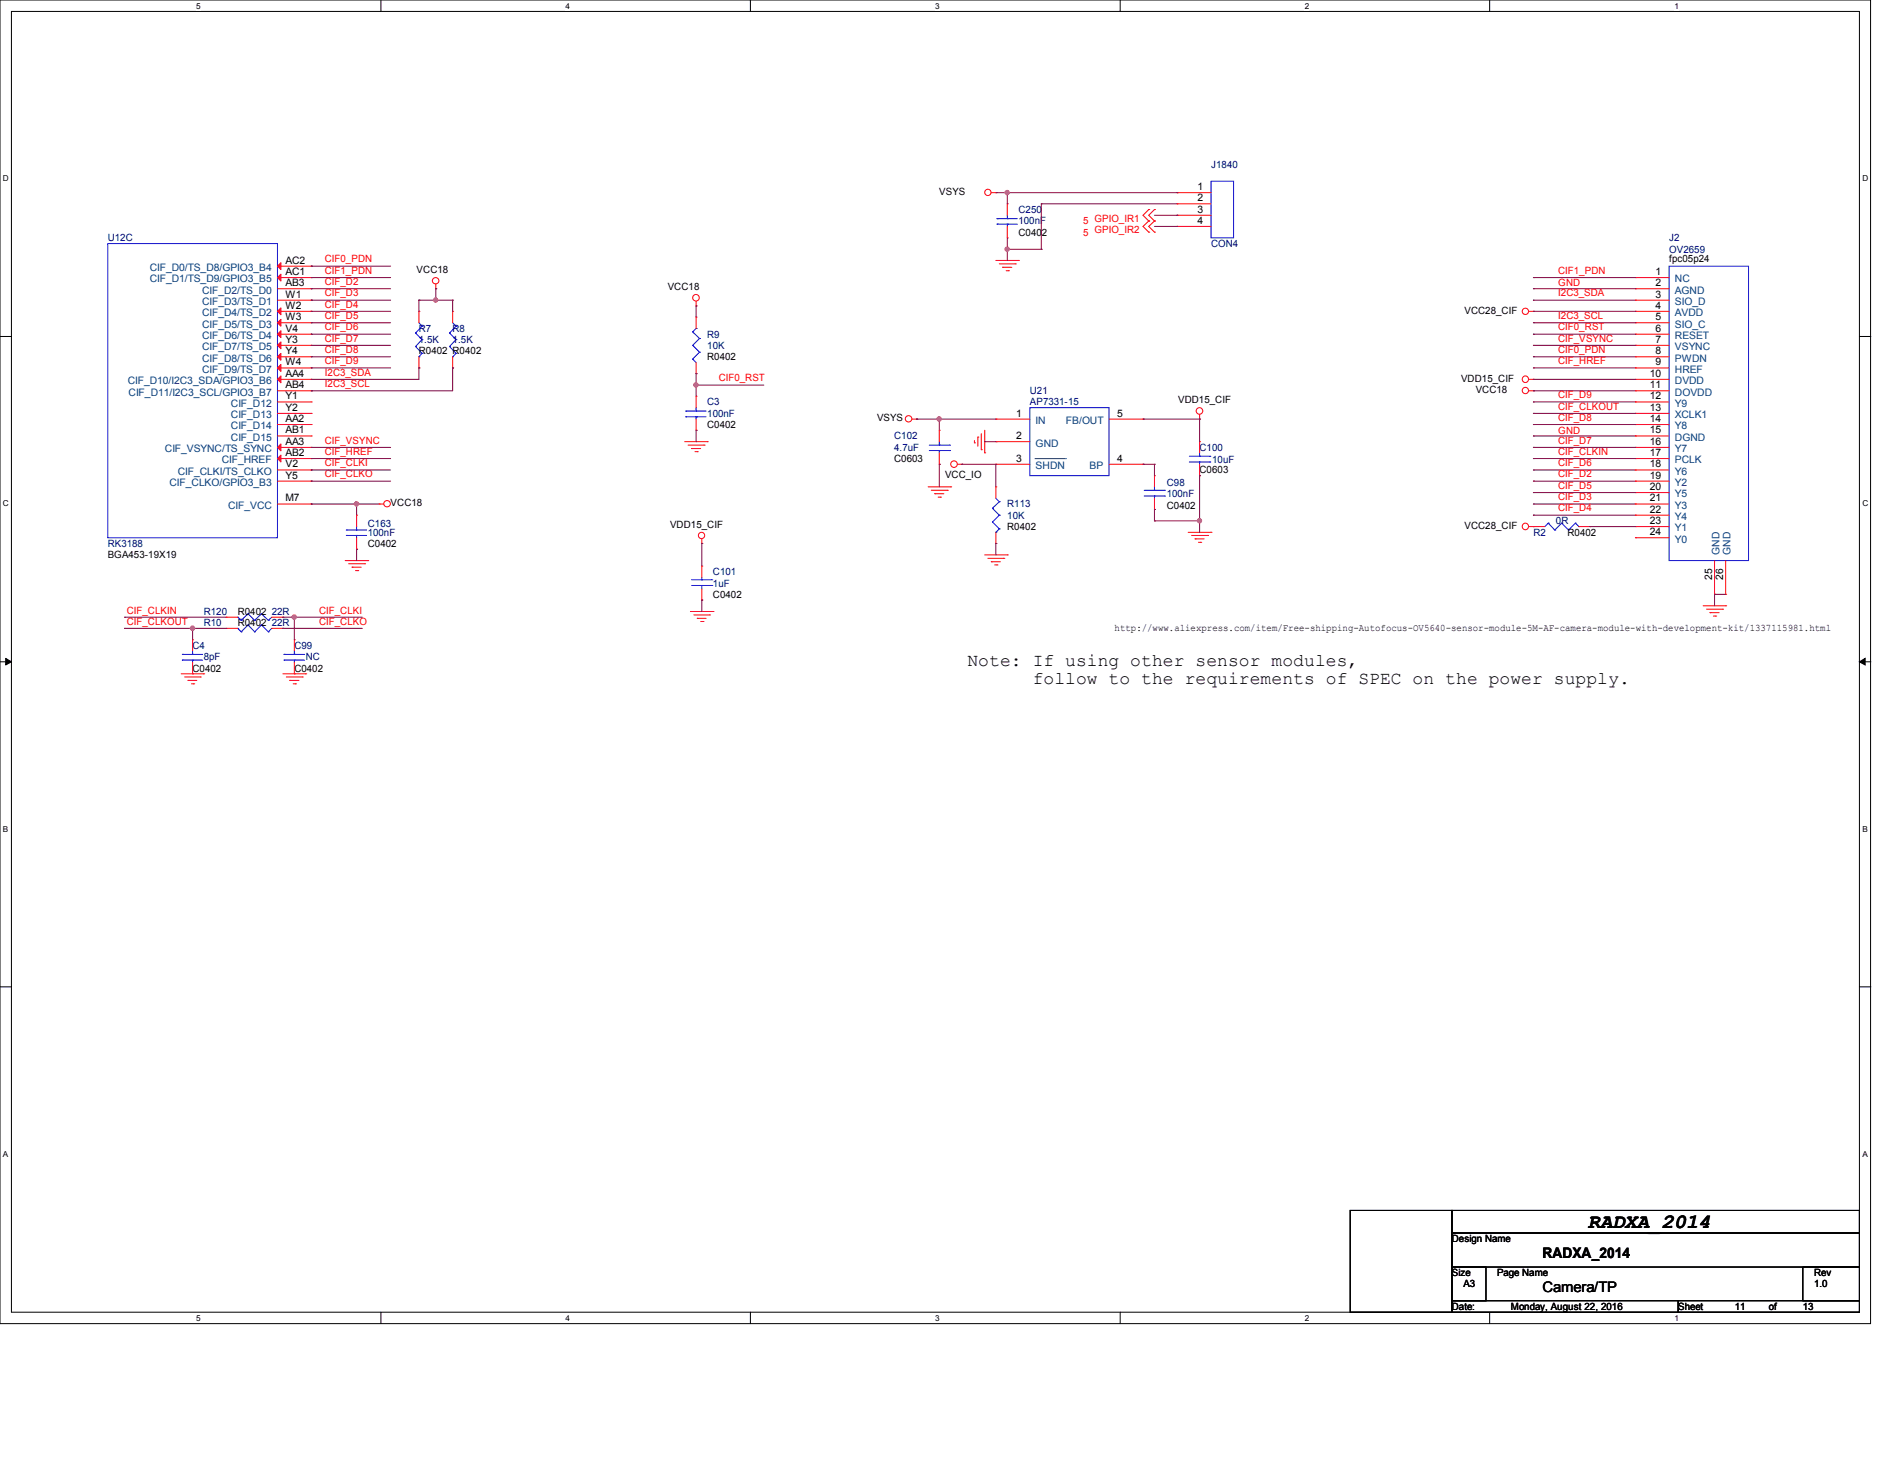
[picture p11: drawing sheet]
<svg xmlns="http://www.w3.org/2000/svg" width="279mm" height="216mm" viewBox="0 0 279 216" stroke-linecap="round" stroke-linejoin="round" font-family="sans-serif">
<path d="M0 0h277.1v196h-277.1zM1.7 1.7h273.8v192.6h-273.8z" fill="none" stroke="#000" stroke-width=".15"/>
<g fill="#fff">
<path d="M29 .2h.7v1.3h-.7z"/>
<path d="M29 194.5h.7v1.3h-.7z"/>
</g>
<path d="M56.4 0v1.7M56.4 194.3v1.7" fill="none" stroke="#000" stroke-width=".15"/>
<g fill="#fff">
<path d="M83.8 .2h.6v1.3h-.6z"/>
<path d="M83.8 194.5h.6v1.3h-.6z"/>
</g>
<path d="M111.2 0v1.7M111.2 194.3v1.7" fill="none" stroke="#000" stroke-width=".15"/>
<g fill="#fff">
<path d="M138.5 .2h.6v1.3h-.6z"/>
<path d="M138.5 194.5h.6v1.3h-.6z"/>
</g>
<path d="M165.9 0v1.7M165.9 194.3v1.7" fill="none" stroke="#000" stroke-width=".15"/>
<g fill="#fff">
<path d="M193.3 .2h.6v1.3h-.6z"/>
<path d="M193.3 194.5h.6v1.3h-.6z"/>
</g>
<path d="M220.7 0v1.7M220.7 194.3v1.7" fill="none" stroke="#000" stroke-width=".15"/>
<g fill="#fff">
<path d="M248 .2h.7v1.3h-.7z"/>
<path d="M248 194.5h.7v1.3h-.7z"/>
<path d="M.4 25.7h.8v1.4h-.8z"/>
<path d="M275.9 25.7h.8v1.4h-.8z"/>
<path d="M.4 73.9h.8v1.3h-.8z"/>
<path d="M275.9 73.9h.8v1.3h-.8z"/>
</g>
<path d="M0 49.8h1.7M275.5 49.8h1.7" fill="none" stroke="#000" stroke-width=".15"/>
<g fill="#fff">
<path d="M.4 122h.8v1.4h-.8z"/>
<path d="M275.9 122h.7v1.4h-.7z"/>
</g>
<path d="M0 98h1.7M275.5 98h1.7" fill="none" stroke="#000" stroke-width=".15"/>
<path d="M.8 97.5l.9 .5-.9 .5zM275.5 98l.8-.5v1z" fill="#000" stroke="#000" stroke-width=".15"/>
<g fill="#fff">
<path d="M.4 170.2h.8v1.3h-.8z"/>
<path d="M275.9 170.2h.7v1.3h-.7z"/>
</g>
<path d="M0 146.1h1.7M275.5 146.1h1.7M200 179.2h15.1v15.1h-15.1zM215.1 179.2h60.4v3.4h-60.4zM215.1 182.6h60.4v5h-60.4zM215.1 187.6h5v5h-5zM215.1 192.6h33.5v1.7h-33.5zM248.6 192.6h26.9v1.7h-26.9zM267.1 187.6h8.4v5h-8.4z" fill="none" stroke="#000" stroke-width=".15"/>
<g fill="none" stroke="#f00" stroke-width=".15">
<path d="M41.1 39.4h5M46.1 39.4h.1M146.9 28.5h.6M147.5 28.5h.1M147.5 38.6h3.4M148 39.1h2.4M148.5 39.6h.1M148.5 39.6h1.4M149.2 35.2h.1M149.2 30.2h.1M149.2 30.2v1.7M149.2 33.5v1.7"/>
<path d="M150.4 39.1h.1M150.9 38.6h.1M170.2 31h.1M170.2 32.7h.1M170.2 34.4h.1M170.2 31l-.9 .9 .9 .8M170.2 32.7l-.9 .8 .9 .9M171 31h.1M171 32.7h.1M171 34.4h.1M171 31l-.8 .9 .8 .8M171 32.7l-.8 .8 .8 .9"/>
<path d="M174.4 28.5h.1M174.4 30.2h.1M174.4 31.9h.1M174.4 33.5h.1M174.4 28.5h5M174.4 30.2h5M174.4 31.9h5M174.4 33.5h5M41.1 57.9h5M41.1 46.1h5M41.1 56.2h5M41.1 41.1h5"/>
<path d="M41.1 42.8h5M41.1 44.4h5M41.1 47.8h5M41.1 49.5h5M41.1 51.1h5M41.1 52.8h5M41.1 54.5h5M41.1 59.5h5M46.1 44.4h.1M46.1 46.1h.1M46.1 47.8h.1M46.1 49.5h.1"/>
<path d="M46.1 51.1h.1M46.1 52.8h.1M46.1 54.5h.1M46.1 42.8h.1M46.1 41.1h.1M46.1 56.2h.1M46.1 57.9h.1M46.1 59.5h.1M62.1 46.1h.1M62.1 54.5h.1M62.1 46.1v1.7M62.1 52.8v1.7"/>
<path d="M64.6 42.8h.1M64.6 42.1v.7M67.1 46.1h.1M67.1 54.5h.1M67.1 46.1v1.7M67.1 52.8v1.7M103.1 45.3h.1M103.1 55.3h.1M103.1 46.9h.1M103.1 58.7h.1M103.1 44.6v.7M103.1 46.9v1.7"/>
<path d="M103.1 53.7v1.6M103.1 58.7v1.7M149.1 40.1h.3M149.4 40.1h.1M226.5 57.9h.7M226.5 46.1h.7M226.5 56.2h.7M227.2 57.9h.1M227.2 46.1h.1M227.2 56.2h.1M242.3 41.1h.1M242.3 42.8h.1"/>
<path d="M242.3 44.4h.1M242.3 46.1h.1M242.3 47.8h.1M242.3 49.5h.1M242.3 51.1h.1M242.3 52.8h.1M242.3 54.5h.1M242.3 56.2h.1M242.3 57.9h.1M242.3 59.5h.1M242.3 57.9h5M242.3 46.1h5"/>
<path d="M242.3 56.2h5M242.3 41.1h5M242.3 42.8h5M242.3 44.4h5M242.3 47.8h5M242.3 49.5h5M242.3 51.1h5M242.3 52.8h5M242.3 54.5h5M242.3 59.5h5M41.1 74.6h5M41.1 61.2h5"/>
<path d="M41.1 62.9h5M41.1 64.6h5M41.1 66.3h5M41.1 67.9h5M41.1 69.6h5M41.1 71.2h5M46.1 69.6h.1M46.1 66.3h.1M46.1 67.9h.1M46.1 71.2h.1M46.1 74.6h.1M46.1 61.2h.1"/>
<path d="M46.1 62.9h.1M46.1 64.6h.1M52.8 76.3h.1M52.8 76.3v1.7M52.8 79.6v1.7M56.2 74.6h.1M56.2 74.6h.7M101.4 65.4h3.4M101.9 65.9h2.4M102.4 66.4h.1M102.4 66.4h1.4M103 66.9h.3"/>
<path d="M103.1 63.7h.1M103.1 62.1v1.6M103.3 66.9h.1M104 79.8v.7M104.3 65.9h.1M104.8 65.4h.1M135.1 62.1h.7M135.8 62.1h.1M137.5 72.1h3.3M138 72.6h2.3M138.5 73.1h.1M138.5 73.1h1.3"/>
<path d="M139 73.6h.3M139.1 68.7h.1M139.1 63.7h.1M139.1 63.7v1.7M139.1 67.1v1.6M139.3 73.6h.1M140.3 72.6h.1M140.8 72.1h.1M141.9 68.7h.6M142.5 68.7h.1M144.4 65.6h.1M144.4 65.2v.4"/>
<path d="M144.9 64.7h.1M144.9 64.7v1.4M145.4 66.6h.1M145.4 64.2v2.4M145.9 67.1h.1M145.9 63.7v3.4M147.5 62.1h.1M147.5 65.4h.1M147.5 68.7h.1M147.5 72.1h.1M147.5 65.4h5.1M147.5 62.1h5.1"/>
<path d="M147.5 68.7h5.1M147.5 72.1v1.7M147.5 78.8v1.7M164.3 62.1h5M164.3 68.7h5M169.3 68.7h.1M169.3 62.1h.1M171 75.4h.1M171 70.4h.1M171 70.4v1.7M171 73.8v1.6M176 78.8h3.4"/>
<path d="M176.5 79.3h2.4M177 79.8h.1M177 79.8h1.4M177.7 62.1h.1M177.7 70.4h.1M177.7 65.4h.1M177.7 61.4v.7M177.7 65.4v1.7M177.7 68.7v1.7M178.9 79.3h.1M179.4 78.8h.1M226.5 78h2.4"/>
<path d="M227.2 78h.1M233.9 78h1.6M235.5 78h.1M242.3 61.2h.1M242.3 62.9h.1M242.3 64.6h.1M242.3 66.3h.1M242.3 67.9h.1M242.3 69.6h.1M242.3 71.2h.1M242.3 72.9h.1M242.3 74.6h.1"/>
<path d="M242.3 76.3h.1M242.3 78h.1M242.3 79.6h.1M242.3 74.6h5M242.3 78h5M242.3 61.2h5M242.3 62.9h5M242.3 64.6h5M242.3 66.3h5M242.3 67.9h5M242.3 69.6h5M242.3 71.2h5"/>
<path d="M242.3 72.9h5M242.3 76.3h5M242.3 79.6h5M26.8 99.8h3.4M28.5 99.8h.1M28.5 94.7h.1M28.5 94.7v1.7M28.5 98.1v1.7M30.2 99.8h.1M33.5 93h.1M33.5 91.4h.1M33.5 93h1.7"/>
<path d="M33.5 91.4h1.7M40.3 93h1.6M40.3 91.4h1.6M41.9 93h.1M41.9 91.4h.1M41.9 99.8h3.4M43.6 99.8h.1M43.6 94.7h.1M43.6 94.7v1.7M43.6 98.1v1.7M45.3 99.8h.1M51.1 83h3.4"/>
<path d="M51.6 83.5h2.4M52.2 84h.1M52.2 84h1.3M52.7 84.5h.3M52.8 81.3h.1M53 84.5h.1M54 83.5h.1M54.5 83h.1M102.3 90.6h3.3M102.8 91.1h2.3M103.3 91.6h.1M103.3 91.6h1.3"/>
<path d="M103.8 92h.3M104 80.5h.1M104 83.8h.1M104 88.9h.1M104 83.8v1.7M104 87.2v1.7M104.1 92h.1M105.1 91.1h.1M105.6 90.6h.1M145.9 82.2h3.3M146.3 82.7h2.4M146.9 83.2h.1"/>
<path d="M146.9 83.2h1.3M147.4 83.7h.3M147.5 80.5h.1M147.7 83.7h.1M148.7 82.7h.1M149.2 82.2h.1M177.5 80.3h.4M177.9 80.3h.1M252.3 89.7h3.4M252.8 90.2h2.4M253.3 90.7h.1M253.3 90.7h1.4"/>
<path d="M253.8 91.2h.4M254 88h.1M254 83v5M254.2 91.2h.1M255.2 90.2h.1M255.7 89.7h.1M255.7 88h.1M255.7 83v5M27.3 100.2h2.4M27.9 100.8h.1M27.9 100.8h1.3M28.4 101.3h.3"/>
<path d="M28.7 101.3h.1M29.7 100.2h.1M42.4 100.2h2.4M42.9 100.8h.1M42.9 100.8h1.4M43.4 101.3h.4M43.8 101.3h.1M44.8 100.2h.1"/>
<circle cx="146.3" cy="28.5" r=".47"/>
<circle cx="64.5" cy="41.6" r=".48"/>
<circle cx="103.1" cy="44.1" r=".49"/>
<circle cx="226" cy="56.2" r=".48"/>
<circle cx="226" cy="57.8" r=".47"/>
<circle cx="226" cy="46.1" r=".47"/>
<circle cx="57.4" cy="74.6" r=".48"/>
<circle cx="103.9" cy="79.3" r=".47"/>
<circle cx="134.6" cy="62" r=".48"/>
<circle cx="141.3" cy="68.7" r=".49"/>
<circle cx="177.7" cy="60.9" r=".49"/>
<circle cx="226" cy="78" r=".48"/>
</g>
<g fill="none" stroke="#00f" stroke-width=".15">
<path d="M16 36.1h25.1v43.5h-25.1zM147.7 32.4h.1M147.7 33.2h.1M147.7 32.4h3M147.7 33.2h3M149.2 33.2h.1M149.2 32.4h.1M149.2 31.9v.5M149.2 33.2v.3M179.4 26.8h3.4v8.4h-3.4zM247.3 39.4h11.7v43.6h-11.7zM61.6 49.3h.1"/>
<path d="M61.6 51.3h.1M61.6 49.3l.9 1M61.6 51.3l.9 1M62.1 52.8h.1M62.1 47.8l.4 .5M62.5 48.3h.1M62.5 50.3h.1M62.5 52.3h.1M62.5 48.3l-.9 1M62.5 50.3l-.9 1M62.5 52.3l-.4 .5M66.6 49.3h.1"/>
<path d="M66.6 51.3h.1M66.6 49.3l1 1M66.6 51.3l1 1M67.1 52.8h.1M67.1 47.8l.5 .5M67.6 48.3h.1M67.6 50.3h.1M67.6 52.3h.1M67.6 48.3l-1 1M67.6 50.3l-1 1M67.6 52.3l-.5 .5M102.6 53.2h.1"/>
<path d="M102.6 51.1h.1M102.6 49.1h.1M102.6 53.2l.5 .5M102.6 51.1l1 1.1M102.6 49.1l1 1M103.1 48.6h.1M103.1 48.6l-.5 .5M103.6 52.2h.1M103.6 50.1h.1M103.6 52.2l-1 1M103.6 50.1l-1 1M51.3 78.5h.1"/>
<path d="M51.3 79.3h.1M51.3 78.5h3M51.3 79.3h3M52.8 79.3h.1M52.8 78.5h.1M52.8 78v.5M52.8 79.3v.3M101.6 60.9h.1M101.6 61.7h.1M101.6 60.9h3M101.6 61.7h3M103.1 61.7h.1"/>
<path d="M103.1 60.9h.1M103.1 60.4v.5M103.1 61.7v.4M137.7 65.9h3M137.7 66.7h3M139.1 66.7h.1M139.1 65.9h.1M139.1 65.4v.5M139.1 66.7v.4M140.7 65.9h.1M140.7 66.7h.1M147 75.3h.1"/>
<path d="M147 77.3h.1M147 75.3l1 1M147 77.3l1 1M147.5 78.8h.1M147.5 73.8l.5 .5M148 74.3h.1M148 76.3h.1M148 78.3h.1M148 74.3l-1 1M148 76.3l-1 1M148 78.3l-.5 .5M152.6 60.4h11.7v10h-11.7z"/>
<path d="M169.5 72.6h3M169.5 73.4h3M171 73.4h.1M171 72.6h.1M171 72.1v.5M171 73.4v.4M172.5 72.6h.1M172.5 73.4h.1M176.2 67.6h3M176.2 68.4h3M177.7 68.4h.1M177.7 67.6h.1"/>
<path d="M177.7 67.1v.5M177.7 68.4v.3M179.2 67.6h.1M179.2 68.4h.1M229.4 77.5h.1M229.4 77.5l-.5 .5M229.4 77.5l.9 1M230.3 78.5h.1M231.4 77.5h.1M231.4 77.5l-1.1 1M231.4 77.5l1 1M232.4 78.5h.1"/>
<path d="M233.4 77.5h.1M233.4 77.5l-1 1M233.4 77.5l.5 .5M233.9 78h.1M27 96.9h.1M27 97.7h.1M27 96.9h3M27 97.7h3M28.5 97.7h.1M28.5 96.9h.1M28.5 96.4v.5M28.5 97.7v.4"/>
<path d="M35.2 93h.1M35.2 91.4h.1M35.2 93l.5 .6M35.2 91.4l.5 .5M35.7 93.6h.1M35.7 91.9h.1M36.7 92.5h.1M36.7 90.9h.1M36.7 92.5l1 1.1M36.7 92.5l-1 1.1M36.7 90.9l1 1M36.7 90.9l-1 1"/>
<path d="M37.7 93.6h.1M37.7 91.9h.1M38.7 92.5h.1M38.7 90.9h.1M38.7 92.5l1.1 1.1M38.7 92.5l-1 1.1M38.7 90.9l1.1 1M38.7 90.9l-1 1M39.8 93.6h.1M39.8 91.9h.1M40.3 93l-.5 .6M40.3 91.4l-.5 .5"/>
<path d="M42.1 96.9h.1M42.1 97.7h.1M42.1 96.9h3M42.1 97.7h3M43.6 97.7h.1M43.6 96.9h.1M43.6 96.4v.5M43.6 97.7v.4M102.4 86.7h3.1M102.4 85.9h3.1M104 85.9h.1M104 86.7h.1"/>
<path d="M104 85.5v.4M104 86.7v.5M105.5 86.7h.1M105.5 85.9h.1"/>
</g>
<path d="M153.3 67.9h4.6M157.9 67.9h.1" fill="none" stroke="#004080" stroke-width=".15"/>
<g fill="#f00" stroke="#f00" stroke-width=".15">
<path d="M41.1 46.1l.5-.5v1z"/>
<path d="M41.1 47.8l.5-.5v1z"/>
<path d="M41.1 49.5l.5-.5v1z"/>
<path d="M41.1 51.1l.5-.5v1z"/>
<path d="M41.1 52.8l.5-.5v1z"/>
<path d="M41.1 54.5l.5-.5v1z"/>
<path d="M41.1 66.3l.5-.6v1.1z"/>
<path d="M41.1 67.9l.5-.5v1z"/>
<path d="M41.1 39.4l.5-.5v1z"/>
<path d="M41.1 41.1l.5-.5v1z"/>
<path d="M41.1 56.2l.5-.5v1z"/>
</g>
<g fill="none" stroke="#800040" stroke-width=".15">
<path d="M46.1 39.4h.1M46.1 39.4h11.8M147.5 28.5h26.9M149.2 28.5h.1M149.2 36.9h.1M149.2 36.9h5.1M149.2 28.5v1.7M149.2 35.2v3.4M154.3 36.9h.1M154.3 30.2h.1M154.3 30.2v6.7M154.3 30.2h20.1"/>
<path d="M171 31.9h3.4M171 33.5h3.4M174.4 28.5h.1M174.4 31.9h.1M174.4 33.5h.1M46.1 46.1h.1M46.1 49.5h.1M46.1 51.1h.1M46.1 54.5h.1M46.1 44.4h.1M46.1 52.8h.1M46.1 42.8h.1"/>
<path d="M46.1 47.8h.1M46.1 56.2h.1M46.1 57.9h.1M46.1 41.1h.1M46.1 46.1h11.8M46.1 49.5h11.8M46.1 51.1h11.8M46.1 54.5h11.8M46.1 44.4h11.8M46.1 52.8h11.8M46.1 42.8h11.8M46.1 47.8h11.8"/>
<path d="M46.1 41.1h11.8M62.1 54.5h.1M62.1 44.4h.1M62.1 44.4h5M62.1 44.4v1.7M62.1 54.5v1.7h-16M64.6 42.8h.1M64.6 44.4h.1M64.6 42.8v1.6M67.1 54.5h.1M67.1 44.4h.1M67.1 44.4v1.7"/>
<path d="M67.1 54.5v3.4h-21M103.1 57h.1M103.1 55.3h.1M103.1 45.3h.1M103.1 45.3v1.6M103.1 55.3v3.4M103.1 57h10.1M227.2 46.1h.1M227.2 41.1h.1M227.2 54.5h.1M227.2 47.8h.1M227.2 44.4h.1"/>
<path d="M227.2 59.5h.1M227.2 52.8h.1M227.2 42.8h.1M227.2 51.1h.1M227.2 57.9h.1M227.2 49.5h.1M227.2 56.2h.1M227.2 46.1h15.1M227.2 49.5h15.1M227.2 51.1h15.1M227.2 54.5h15.1M227.2 44.4h15.1"/>
<path d="M227.2 52.8h15.1M227.2 42.8h15.1M227.2 47.8h15.1M227.2 56.2h15.1M227.2 57.9h15.1M227.2 41.1h15.1M227.2 59.5h15.1M46.1 74.6h.1M46.1 71.2h.1M46.1 69.6h.1M46.1 67.9h.1M46.1 66.3h.1"/>
<path d="M46.1 74.6h10.1M46.1 71.2h11.8M46.1 69.6h11.8M46.1 67.9h11.8M46.1 66.3h11.8M52.8 74.6h.1M52.8 74.6v1.7M103.1 63.7h.1M103.1 63.7v1.7M135.8 62.1h.1M135.8 62.1h11.7M139.1 62.1h.1"/>
<path d="M139.1 68.7h.1M139.1 62.1v1.6M139.1 68.7v3.4M142.5 68.7h.1M142.5 68.7h5M145.9 65.4h.1M145.9 65.4h1.6M147.5 68.7h.1M147.5 68.7v3.4M169.3 62.1h.1M169.3 68.7h.1M169.3 62.1h8.4"/>
<path d="M169.3 68.7h1.7M171 68.7h.1M171 77.1h.1M171 75.4h.1M171 68.7v1.7M171 75.4v1.7M171 77.1h6.7M177.7 77.1h.1M177.7 62.1h.1M177.7 70.4h.1M177.7 62.1v3.3M177.7 70.4v8.4"/>
<path d="M227.2 69.6h.1M227.2 74.6h.1M227.2 61.2h.1M227.2 66.3h.1M227.2 76.3h.1M227.2 64.6h.1M227.2 67.9h.1M227.2 62.9h.1M227.2 71.2h.1M227.2 72.9h.1M227.2 74.6h15.1M227.2 71.2h15.1"/>
<path d="M227.2 69.6h15.1M227.2 67.9h15.1M227.2 66.3h15.1M227.2 61.2h15.1M227.2 76.3h15.1M227.2 64.6h15.1M227.2 62.9h15.1M227.2 72.9h15.1M235.5 78h.1M235.5 78h6.8M18.5 91.4h.1M18.5 93h.1"/>
<path d="M18.5 93h15M18.5 91.4h15M28.5 93h.1M28.5 93v1.7M41.9 93h.1M41.9 91.4h.1M41.9 93h11.8M41.9 91.4h11.8M43.6 91.4h.1M43.6 91.4v3.3M52.8 81.3h.1M52.8 81.3v1.7"/>
<path d="M104 80.5h.1M104 88.9h.1M104 80.5v3.3M104 88.9v1.7M147.5 80.5h.1M147.5 80.5v1.7M254 88h.1M254 88h1.7M254 88v1.7"/>
</g>
<g fill="#f0f" stroke="#f0f" stroke-width=".15">
<circle cx="43.6" cy="91.4" r=".32"/>
<circle cx="52.8" cy="74.6" r=".32"/>
<circle cx="64.5" cy="44.4" r=".32"/>
<circle cx="103.1" cy="57" r=".32"/>
<circle cx="28.5" cy="93" r=".32"/>
<circle cx="139.1" cy="62" r=".32"/>
<circle cx="177.7" cy="77.1" r=".32"/>
<circle cx="149.2" cy="36.9" r=".32"/>
<circle cx="149.2" cy="28.5" r=".32"/>
</g>
<text font-size="3" x="235.2" y="181.8">RADXA_2014</text>
<g font-size="2.7">
<text x="143.3" y="98.6">Note: If using other sensor modules,</text>
<text x="153" y="101.2">follow to the requirements of SPEC on the power supply.</text>
</g>
<g font-size="2.2">
<text x="228.5" y="186.3">RADXA_2014</text>
<text x="228.5" y="191.3">Camera/TP</text>
</g>
<g font-size="1.5">
<text x="139.2" y="28.9">VSYS</text>
<text x="177.4" y="28.2">1</text>
<text x="177.4" y="29.8">2</text>
<text x="150.9" y="34.9">C0402</text>
<text x="177.4" y="31.5">3</text>
<text x="177.4" y="33.1">4</text>
<text x="42.3" y="39">AC2</text>
<text x="42.3" y="40.7">AC1</text>
<text x="61.7" y="40.4">VCC18</text>
<text x="245.3" y="40.7">1</text>
<text x="247.3" y="38.7">fpc05p24</text>
<text x="42.3" y="44.1">W1</text>
<text x="42.3" y="45.7">W2</text>
<text x="42.3" y="47.4">W3</text>
<text x="42.3" y="42.4">AB3</text>
<text x="98.9" y="42.9">VCC18</text>
<text x="217" y="46.5">VCC28_CIF</text>
<text x="245.3" y="42.4">2</text>
<text x="245.3" y="44.1">3</text>
<text x="245.3" y="45.7">4</text>
<text x="245.3" y="47.4">5</text>
<text x="42.3" y="49.1">V4</text>
<text x="42.3" y="50.8">Y3</text>
<text x="42.3" y="52.5">Y4</text>
<text x="62.1" y="52.5">R0402 R0402</text>
<text x="104.8" y="53.3">R0402</text>
<text x="245.3" y="49.1">6</text>
<text x="245.3" y="50.8">7</text>
<text x="245.3" y="52.5">8</text>
<text x="42.3" y="54.1">W4</text>
<text x="42.3" y="55.8">AA4</text>
<text x="42.3" y="57.5">AB4</text>
<text x="42.3" y="59.1">Y1</text>
<text x="174.5" y="59.7">VDD15_CIF</text>
<text x="216.5" y="56.5">VDD15_CIF</text>
<text x="218.6" y="58.2">VCC18</text>
<text x="244.4" y="55.8">10</text>
<text x="244.4" y="57.5">11</text>
<text x="244.4" y="59.1">12</text>
<text x="245.3" y="54.1">9</text>
<text x="42.3" y="65.9">AA3</text>
<text x="42.3" y="60.8">Y2</text>
<text x="42.3" y="62.5">AA2</text>
<text x="42.3" y="64.2">AB1</text>
<text x="104.8" y="63.4">C0402</text>
<text x="129.9" y="62.4">VSYS</text>
<text x="150.5" y="61.7">1</text>
<text x="150.5" y="65">2</text>
<text x="165.5" y="61.7">5</text>
<text x="244.4" y="60.8">13</text>
<text x="244.4" y="62.5">14</text>
<text x="244.4" y="64.2">15</text>
<text x="244.4" y="65.9">16</text>
<text x="42.3" y="69.2">V2</text>
<text x="42.3" y="67.5">AB2</text>
<text x="42.3" y="70.9">Y5</text>
<text x="132.5" y="68.4">C0603</text>
<text x="140" y="70.8">VCC_IO</text>
<text x="150.5" y="68.4">3</text>
<text x="165.5" y="68.4">4</text>
<text x="177.7" y="70.1">C0603</text>
<text x="244.4" y="67.5">17</text>
<text x="244.4" y="69.2">18</text>
<text x="244.4" y="70.9">19</text>
<text x="42.3" y="74.3">M7</text>
<text x="57.9" y="75">VCC18</text>
<text x="172.9" y="75.3">C0402</text>
<text x="244.4" y="72.6">20</text>
<text x="244.4" y="74.3">21</text>
<text x="244.4" y="75.9">22</text>
<text x="244.4" y="77.6">23</text>
<text x="16" y="82.7">BGA453-19X19</text>
<text x="54.5" y="81">C0402</text>
<text x="99.3" y="78.1">VDD15_CIF</text>
<text x="149.2" y="78.5">R0402</text>
<text x="217" y="78.3">VCC28_CIF</text>
<text x="232.2" y="79.3">R0402</text>
<text x="244.4" y="79.2">24</text>
<text x="105.6" y="88.6">C0402</text>
<text x="253.6" y="85.9" transform="rotate(-90 253.6 85.9)">25</text>
<text x="255.3" y="85.9" transform="rotate(-90 255.3 85.9)">26</text>
<text x="35.2" y="92.8">R0402</text>
<text x="35.2" y="91.1">R0402</text>
<text x="165.1" y="93.4">http://www.aliexpress.com/item/Free-shipping-Autofocus-OV5640-sensor-module-5M-AF-camera-module-with-development-kit/1337115981.html</text>
<text x="28.5" y="99.4">C0402</text>
<text x="43.6" y="99.4">C0402</text>
<text x="215.1" y="183.9">Design Name</text>
<text x="215.1" y="189">Size</text>
<text x="216.8" y="190.6">A3</text>
<text x="221.8" y="189">Page Name</text>
<text x="268.7" y="189">Rev</text>
<text x="268.7" y="190.6">1.0</text>
<text x="215.1" y="194">Date:</text>
<text x="223.8" y="194">Monday, August 22, 2016</text>
<text x="248.6" y="194">Sheet</text>
<text x="257" y="194">11</text>
<text x="262.1" y="194">of</text>
<text x="267.1" y="194">13</text>
</g>
<g font-size="1.5" fill="#000080">
<text x="179.4" y="24.8">J1840</text>
<text x="16" y="35.7">U12C</text>
<text x="150.9" y="31.5">C250</text>
<text x="150.9" y="33.2">100nF</text>
<text x="247.3" y="35.7">J2</text>
<text x="179.4" y="36.6">CON4</text>
<text x="247.3" y="37.4">OV2659</text>
<text x="62.1" y="49.1">R7</text>
<text x="62.1" y="50.8">1.5K</text>
<text x="67.1" y="49.1">R8</text>
<text x="67.1" y="50.8">1.5K</text>
<text x="104.8" y="50">R9</text>
<text x="104.8" y="51.6">10K</text>
<text x="152.6" y="58.4">U21</text>
<text x="104.8" y="60">C3</text>
<text x="104.8" y="61.7">100nF</text>
<text x="132.5" y="65.1">C102</text>
<text x="152.6" y="60">AP7331-15</text>
<text x="132.5" y="66.8">4.7uF</text>
<text x="172.9" y="72">C98</text>
<text x="177.7" y="66.8">C100</text>
<text x="179.6" y="68.6">10uF</text>
<text x="54.5" y="78">C163</text>
<text x="149.2" y="75.1">R113</text>
<text x="149.2" y="76.8">10K</text>
<text x="172.9" y="73.6">100nF</text>
<text x="230.5" y="77.6">0R</text>
<text x="16" y="81">RK3188</text>
<text x="54.5" y="79.3">100nF</text>
<text x="227.2" y="79.3">R2</text>
<text x="105.6" y="85.2">C101</text>
<text x="105.6" y="86.9">1uF</text>
<text x="30.2" y="92.8">R10</text>
<text x="30.2" y="91.1">R120</text>
<text x="40.3" y="92.8">22R</text>
<text x="40.3" y="91.1">22R</text>
<text x="28.5" y="96.1">C4</text>
<text x="30.2" y="97.7">8pF</text>
<text x="43.6" y="96.1">C99</text>
<text x="45.3" y="97.7">NC</text>
</g>
<g font-size="1.5" fill="#f00">
<text x="160.4" y="33.2">5 GPIO_IR1</text>
<text x="160.4" y="34.9">5 GPIO_IR2</text>
<text x="48.1" y="38.9">CIF0_PDN</text>
<text x="48.1" y="40.6">CIF1_PDN</text>
<text x="230.9" y="40.6">CIF1_PDN</text>
<text x="48.1" y="45.6">CIF_D4</text>
<text x="48.1" y="43.9">CIF_D3</text>
<text x="48.1" y="42.2">CIF_D2</text>
<text x="48.1" y="47.2">CIF_D5</text>
<text x="230.9" y="47.2">I2C3_SCL</text>
<text x="230.9" y="43.9">I2C3_SDA</text>
<text x="230.9" y="42.4">GND</text>
<text x="48.1" y="48.9">CIF_D6</text>
<text x="48.1" y="50.6">CIF_D7</text>
<text x="48.1" y="53.9">CIF_D9</text>
<text x="48.1" y="52.3">CIF_D8</text>
<text x="230.9" y="53.9">CIF_HREF</text>
<text x="230.9" y="52.3">CIF0_PDN</text>
<text x="230.9" y="50.6">CIF_VSYNC</text>
<text x="230.9" y="48.9">CIF0_RST</text>
<text x="48.1" y="55.6">I2C3_SDA</text>
<text x="48.1" y="57.3">I2C3_SCL</text>
<text x="106.5" y="56.5">CIF0_RST</text>
<text x="230.9" y="59">CIF_D9</text>
<text x="48.1" y="65.7">CIF_VSYNC</text>
<text x="230.9" y="60.7">CIF_CLKOUT</text>
<text x="230.9" y="65.7">CIF_D7</text>
<text x="230.9" y="64.2">GND</text>
<text x="230.9" y="62.3">CIF_D8</text>
<text x="48.1" y="70.7">CIF_CLKO</text>
<text x="48.1" y="69">CIF_CLKI</text>
<text x="48.1" y="67.4">CIF_HREF</text>
<text x="230.9" y="69">CIF_D6</text>
<text x="230.9" y="67.4">CIF_CLKIN</text>
<text x="230.9" y="70.7">CIF_D2</text>
<text x="230.9" y="74.1">CIF_D3</text>
<text x="230.9" y="75.7">CIF_D4</text>
<text x="230.9" y="72.4">CIF_D5</text>
<text x="18.8" y="90.8">CIF_CLKIN</text>
<text x="18.8" y="92.5">CIF_CLKOUT</text>
<text x="47.3" y="90.8">CIF_CLKI</text>
<text x="47.3" y="92.5">CIF_CLKO</text>
</g>
<g font-size="1.5" fill="#004080">
<text x="22.2" y="40.1">CIF_D0/TS_D8/GPIO3_B4</text>
<text x="22.2" y="41.8">CIF_D1/TS_D9/GPIO3_B5</text>
<text x="248.1" y="41.8">NC</text>
<text x="29.9" y="45.2">CIF_D3/TS_D1</text>
<text x="29.9" y="46.8">CIF_D4/TS_D2</text>
<text x="29.9" y="43.5">CIF_D2/TS_D0</text>
<text x="248.1" y="43.5">AGND</text>
<text x="248.1" y="45.2">SIO_D</text>
<text x="248.1" y="46.8">AVDD</text>
<text x="29.9" y="48.5">CIF_D5/TS_D3</text>
<text x="29.9" y="50.2">CIF_D6/TS_D4</text>
<text x="29.9" y="51.9">CIF_D7/TS_D5</text>
<text x="29.9" y="53.6">CIF_D8/TS_D6</text>
<text x="248.1" y="48.5">SIO_C</text>
<text x="248.1" y="50.2">RESET</text>
<text x="248.1" y="51.9">VSYNC</text>
<text x="248.1" y="53.6">PWDN</text>
<text x="18.9" y="56.9">CIF_D10/I2C3_SDA/GPIO3_B6</text>
<text x="19.1" y="58.6">CIF_D11/I2C3_SCL/GPIO3_B7</text>
<text x="29.9" y="55.2">CIF_D9/TS_D7</text>
<text x="248.1" y="55.2">HREF</text>
<text x="248.1" y="56.9">DVDD</text>
<text x="248.1" y="58.6">DOVDD</text>
<text x="34.2" y="60.2">CIF_D12</text>
<text x="34.2" y="61.9">CIF_D13</text>
<text x="34.2" y="63.6">CIF_D14</text>
<text x="34.2" y="65.3">CIF_D15</text>
<text x="153.4" y="62.8">IN</text>
<text x="157.9" y="62.8">FB/OUT</text>
<text x="248.1" y="60.2">Y9</text>
<text x="248.1" y="61.9">XCLK1</text>
<text x="248.1" y="63.6">Y8</text>
<text x="248.1" y="65.3">DGND</text>
<text x="24.4" y="67">CIF_VSYNC/TS_SYNC</text>
<text x="25.1" y="72">CIF_CLKO/GPIO3_B3</text>
<text x="26.3" y="70.3">CIF_CLKI/TS_CLKO</text>
<text x="32.9" y="68.6">CIF_HREF</text>
<text x="153.4" y="66.1">GND</text>
<text x="153.4" y="69.5">SHDN</text>
<text x="161.4" y="69.5">BP</text>
<text x="248.1" y="67">Y7</text>
<text x="248.1" y="68.6">PCLK</text>
<text x="248.1" y="70.3">Y6</text>
<text x="248.1" y="72">Y2</text>
<text x="33.8" y="75.4">CIF_VCC</text>
<text x="248.1" y="73.7">Y5</text>
<text x="248.1" y="75.4">Y3</text>
<text x="248.1" y="77">Y4</text>
<text x="248.1" y="78.7">Y1</text>
<text x="248.1" y="80.3">Y0</text>
<text x="254.7" y="82.2" transform="rotate(-90 254.7 82.2)">GND</text>
<text x="256.4" y="82.2" transform="rotate(-90 256.4 82.2)">GND</text>
</g>
<g font-size="1.2">
<text x="29" y="1.3">5</text>
<text x="83.8" y="1.3">4</text>
<text x="138.5" y="1.3">3</text>
<text x="193.3" y="1.3">2</text>
<text x="248" y="1.3">1</text>
<text x=".4" y="26.9">D</text>
<text x="275.9" y="26.9">D</text>
<text x=".4" y="75">C</text>
<text x="275.9" y="75">C</text>
<text x=".4" y="123.2">B</text>
<text x="275.9" y="123.2">B</text>
<text x=".4" y="171.3">A</text>
<text x="275.9" y="171.3">A</text>
<text x="29" y="195.6">5</text>
<text x="83.8" y="195.6">4</text>
<text x="138.5" y="195.6">3</text>
<text x="193.3" y="195.6">2</text>
<text x="248" y="195.6">1</text>
</g>
</svg>
